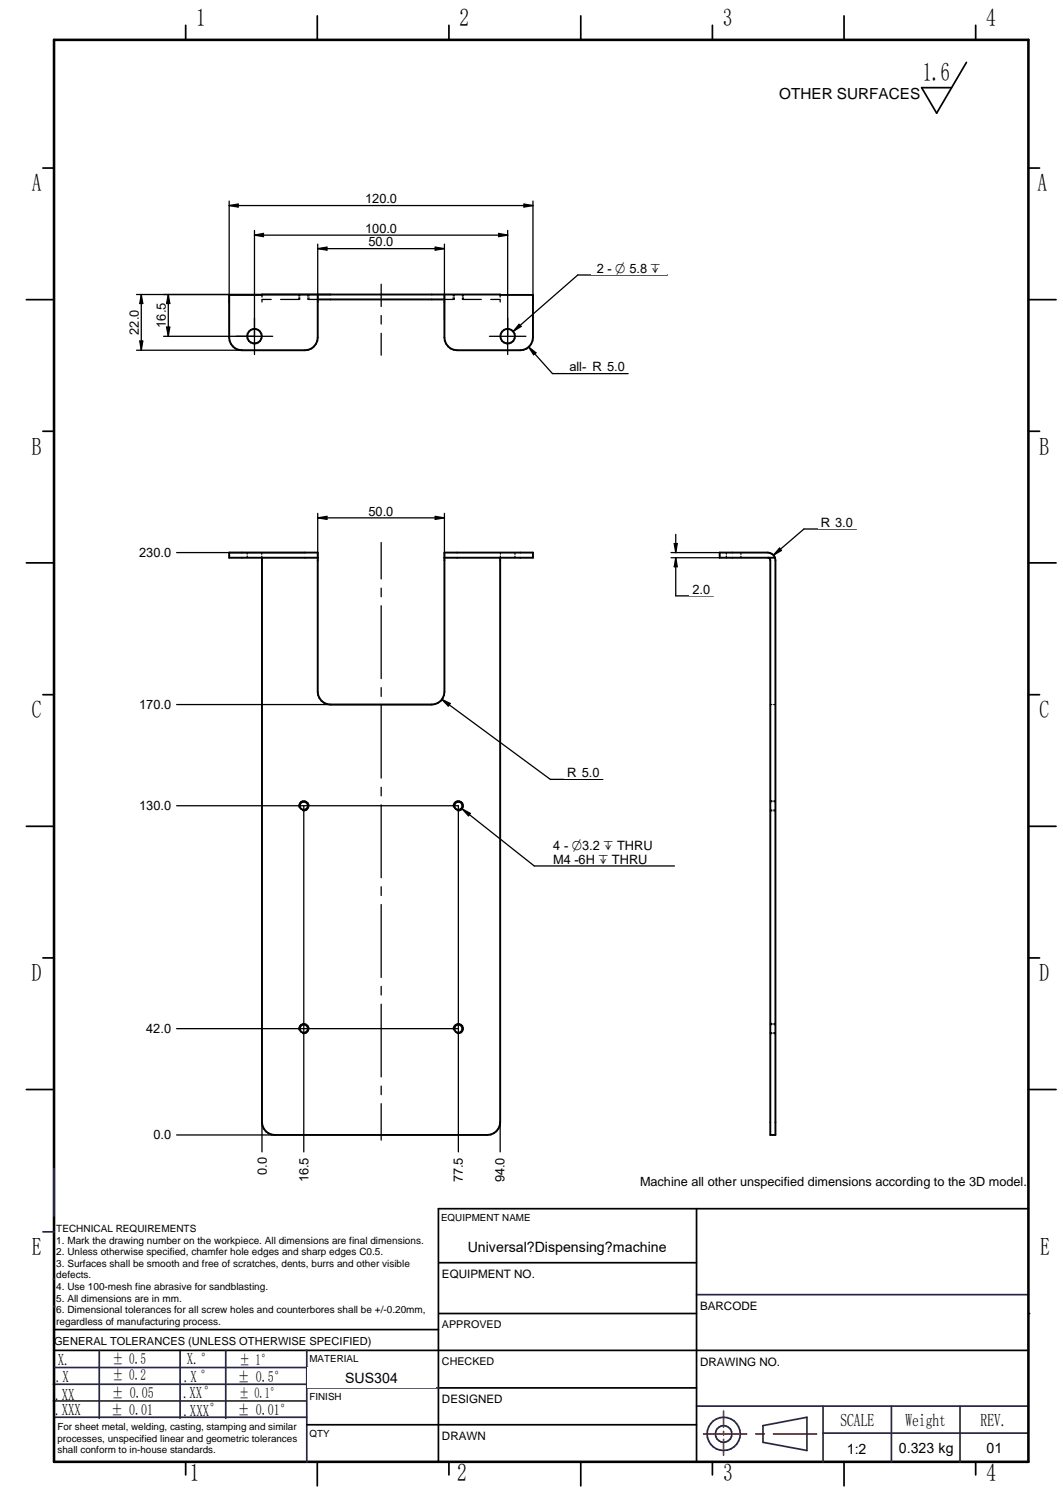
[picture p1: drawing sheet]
<svg xmlns="http://www.w3.org/2000/svg" width="210mm" height="297mm" viewBox="0 0 210 297" stroke-linecap="round" stroke-linejoin="round" font-family="sans-serif">
<g fill="none" stroke="#26264c" stroke-width=".34">
<path d="M8.5 243.3h2.2M10.5 252.6h.2M137.5 255.7h65.6M10.5 276.7h50M10.5 273.4h50M10.8 279.9h49.8M10.8 270.1h50M35.6 266.7v13.4M60.6 266.7v22M60.7 274.1h26M137.5 277.7h65.6M162.5 277.7v11"/>
<path d="M176 277.7v11M189.6 277.7v11M150.7 281.6l8.6-1.7v6.6l-8.6-1.6zM162.5 283h40.5"/>
</g>
<g fill="none" stroke="#000" stroke-width=".34">
<path d="M36.7 5v2.9M88.6 5v2.9M140.7 5v2.9M192.7 5v2.9M8.5 33.2h2.2M203.1 33.2h2.2M5.2 59.2h5.5M203.1 59.2h5.4M8.5 85.2h2.2M203.1 85.2h2.2M5.2 111.2h5.5M203.1 111.2h5.4"/>
<path d="M8.5 137.2h2.2M203.1 137.2h2.2M5.2 163.2h5.5M203.1 163.2h5.4M8.5 189.2h2.2M203.1 189.2h2.2M5.2 215.2h5.5M203.1 215.2h5.4M86.6 238.7v50M10.7 266.7h192.4M10.7 262.6h75.9M86.7 274.1h50.8"/>
<path d="M36.7 288.7v2.6M62.7 288.7v4.8M88.6 288.7v2.6M114.7 288.7v4.8M140.7 288.7v2.6M166.7 288.7v4.8M192.7 288.7v2.6"/>
</g>
<path d="M10.7 7.9h192.4v280.8h-192.4z" fill="none" stroke="#000" stroke-width=".51"/>
<path d="M142.9 278.7v3.2M138.9 283.2h8.5M142.9 282.7v.7M142.9 284.3v3.1M149.2 283.2h1.7M152.7 283.2h8.5" fill="none" stroke="#f00" stroke-width=".34"/>
<circle cx="10.6" cy="258.1" r=".17" fill="#26264c"/>
<g fill="none" stroke="#26264c" stroke-width=".34">
<path d="M10.7 230.8v9.4M19.6 266.7v13.4M44.6 266.7v13.4M60.5 266.7h.1"/>
<circle cx="142.9" cy="283.2" r="3.3"/>
<circle cx="142.9" cy="283.2" r="1.63"/>
</g>
<path d="M190.8 12.3l-5.8 10.1-3-5.1h5.9M86.6 238.7h116.5M86.7 259.4h50.8M86.7 249.4h50.8M86.6 281.4h50.9" fill="none" stroke="#000" stroke-width=".34"/>
<circle cx="203.1" cy="259.4" r=".17" fill="#000"/>
<g fill="#fff">
<path d="M137.9 271.4h64.4v6.1h-64.4z"/>
<path d="M189.9 283.9h13v4h-13z"/>
<path d="M86.9 254.9h50.2v4h-50.2z"/>
<path d="M60.7 270h25.3v4h-25.3z"/>
<path d="M87 244.3h50v4h-50z"/>
<path d="M60.8 277.1h25.2v4h-25.2z"/>
<path d="M176.4 284.1h13v4h-13z"/>
<path d="M162.7 284.1h13v4h-13z"/>
<path d="M137.9 260.4h64.5v6h-64.5z"/>
</g>
<path d="M62.7 3.1v4.8M114.7 3.1v4.8M166.7 3.1v4.8M137.5 238.7v50M60.6 281.4h26" fill="none" stroke="#000" stroke-width=".34"/>
<path d="M101.6 283.2h25.3v4h-25.3z" fill="#fff"/>
<g fill="none" stroke="#000" stroke-width=".38">
<path d="M62.7 58.2v8.5a2.53 2.53 0 0 1-2.5 2.5h-12.4a2.53 2.53 0 0 1-2.5-2.5v-8.4l6.4-.1 53.5 .1v8.4a2.53 2.53 0 0 1-2.5 2.5h-12.4a2.53 2.53 0 0 1-2.5-2.5v-8.5M62.7 59.1h25.1M62.7 110.2h-17.4v-1.1h17.4v27.6a2.53 2.53 0 0 0 2.5 2.4h20.1a2.46 2.46 0 0 0 2.5-2.4v-27.6h17.4v1.1h-17.4M98.8 110.2v111.5a2.53 2.53 0 0 1-2.5 2.5h-42.1a2.53 2.53 0 0 1-2.5-2.5v-111.5M142.1 109.1h9.5a1.57 1.57 0 0 1 1.4 1.1h-10.9zM151.6 110.2l.5 .2v.3v113.5h1l-.1-114"/>
<circle cx="50.3" cy="66.4" r="1.44"/>
<circle cx="100.2" cy="66.4" r="1.44"/>
<circle cx="60" cy="159.1" r=".81"/>
<circle cx="90.5" cy="159.1" r=".81"/>
<circle cx="60" cy="203.2" r=".81"/>
<circle cx="90.5" cy="203.2" r=".81"/>
</g>
<g fill="none" stroke="#000" stroke-width=".25">
<path d="M51.7 59.1h1.9M51.7 58.3v.4M51.7 59.2v.4M55.4 59.1h3.7M59 58.2v.3M59 58.8v.3M59.2 58.2v.3M59.2 58.8v.3M60.8 58.2v.3M60.8 58.8v.3M60.9 59.1h1.8M61 58.2v.3"/>
<path d="M61 58.8v.3M87.8 59.1h1.7M89.5 58.2v.3M89.5 58.8v.3M89.7 58.2v.3M89.7 58.8v.3M91.3 58.2v.3M91.3 58.8v.3M91.4 59.1h3.6M91.5 58.2v.3M91.5 58.8v.3M96.9 59.1h1.9"/>
<path d="M98.8 58.3v.4M98.8 59.2v.4M48.8 109.1v.3M48.8 109.8v.4M51.7 109.1v.4M51.7 109.9v.3M98.8 109.1v.3M98.8 109.8v.4M101.7 109.1v.4M101.7 109.9v.3M143.4 109.1v.3M143.4 109.8v.4"/>
<path d="M146.3 109.1v.4M146.3 109.9v.3M152.1 139.1h.3M152.8 139.1h.3M152.1 158.3h.3M152.1 158.2h.3M152.1 160h.3M152.8 160h.3M152.8 158.3h.3M152.8 158.2h.3M152.1 160.1h.3M152.8 160.1h.3"/>
<path d="M152.1 202.4h.3M152.1 204.1h.3M152.1 202.1h.3M152.1 204h.3M152.8 204h.3M152.8 202.4h.3M152.8 204.1h.3M152.8 202.1h.3M34.9 224.2h19.3"/>
</g>
<path d="M59 159.4a.99 .99 0 0 1 .8-1.2 .99 .99 0 0 1 1.2 1 .99 .99 0 0 1-1.3 .9M89.5 159.4a.99 .99 0 0 1 .9-1.2 .99 .99 0 0 1 1.1 1 .99 .99 0 0 1-1.2 .9M59 203.4a1.01 1.01 0 0 1 .9-1.2 1.01 1.01 0 0 1 1.1 1 1.01 1.01 0 0 1-1.3 .9M89.5 203.4a1.01 1.01 0 0 1 .9-1.2 1.01 1.01 0 0 1 1.1 1 1.01 1.01 0 0 1-1.2 .9" fill="none" stroke="#000" stroke-width=".21"/>
<path d="M29.7 222.9h4.8v2.5h-4.8z" fill="#fff"/>
<path d="M34.9 203.2h55.6" fill="none" stroke="#000" stroke-width=".25"/>
<path d="M28.3 201.9h6.2v2.5h-6.2z" fill="#fff"/>
<path d="M34.9 159.1h55.6" fill="none" stroke="#000" stroke-width=".25"/>
<path d="M26.8 157.9h7.7v2.5h-7.7z" fill="#fff"/>
<path d="M34.9 139.1h50.4" fill="none" stroke="#000" stroke-width=".25"/>
<path d="M26.8 137.9h7.7v2.5h-7.7z" fill="#fff"/>
<path d="M34.9 109.1h25.3" fill="none" stroke="#000" stroke-width=".25"/>
<path d="M26.8 107.9h7.7v2.5h-7.7z" fill="#fff"/>
<g fill="none" stroke="#000" stroke-width=".25">
<path d="M62.7 101.4v9.3M75.3 107.1v7.2M75.3 116.2v1.7M75.3 119.6v14.4M87.8 101.4v9.3M75.3 135.8v1.7M75.3 139.3v14.4M75.3 155.5v1.7M75.3 159v14.4M75.3 175.1v1.8M75.3 178.6v14.4M75.3 194.8v1.7"/>
<path d="M75.3 198.3v14.4M75.3 214.5v1.7M75.3 218v7.2"/>
</g>
<path d="M72.1 99.7h6.3v2.5h-6.3z" fill="#fff"/>
<path d="M62.7 102.3l1.9-.3v.6zM62.7 102.3h25.1M85.9 102l1.9 .3-1.9 .3zM51.7 221.7v5.8" fill="none" stroke="#000" stroke-width=".25"/>
<path d="M62.7 102.3l1.9-.3v.6zM85.9 102l1.9 .3-1.9 .3z" fill="#000"/>
<path d="M50.5 227.9h2.5v4.8h-2.5z" fill="#fff"/>
<path d="M60 159.1v68.4" fill="none" stroke="#000" stroke-width=".25"/>
<path d="M58.8 227.9h2.4v6.2h-2.4z" fill="#fff"/>
<path d="M90.5 159.1v68.4" fill="none" stroke="#000" stroke-width=".25"/>
<path d="M89.3 227.9h2.4v6.2h-2.4z" fill="#fff"/>
<path d="M98.8 221.7v5.8" fill="none" stroke="#000" stroke-width=".25"/>
<path d="M97.5 227.9h2.4v6.2h-2.4z" fill="#fff"/>
<path d="M108.7 153.9h10.3" fill="none" stroke="#000" stroke-width=".25"/>
<path d="M111.4 151.3h7.6v2.5h-7.6z" fill="#fff"/>
<path d="M87.2 138.1l21.5 15.8M87.2 138.1l1.7 .8-.4 .5zM105.5 171h27.7" fill="none" stroke="#000" stroke-width=".25"/>
<path d="M87.2 138.1l1.7 .8-.4 .5z" fill="#000"/>
<path d="M108.2 165.8h25v5.1h-25z" fill="#fff"/>
<path d="M132.5 110.2h9.6M132.5 109.1h9.6M133.4 117.7h7.5M91.3 159.8l14.2 11.2M91.3 159.8l1.6 .9-.4 .4z" fill="none" stroke="#000" stroke-width=".25"/>
<path d="M91.3 159.8l1.6 .9-.4 .4z" fill="#000"/>
<path d="M136.1 115.1h4.8v2.5h-4.8z" fill="#fff"/>
<path d="M133.1 107.4h.6l-.3 1.7zM133.4 105.5v3.6M133.4 110.2v7.5M133.4 110.2l.3 1.7h-.6zM158.7 104.5h10.4" fill="none" stroke="#000" stroke-width=".25"/>
<path d="M133.4 110.2l.3 1.7h-.6zM133.1 107.4h.6l-.3 1.7z" fill="#000"/>
<path d="M161.5 101.9h7.6v2.5h-7.6z" fill="#fff"/>
<path d="M45.3 39.7v19.9M105.2 39.7v19.9M153.9 108.2l.4 .5-1.6 .9zM158.7 104.5l-6 5.1" fill="none" stroke="#000" stroke-width=".25"/>
<path d="M153.9 108.2l.4 .5-1.6 .9z" fill="#000"/>
<path d="M71.5 38h7.5v2.5h-7.5z" fill="#fff"/>
<path d="M45.3 40.6h59.9M45.3 40.6l1.7-.3v.6zM62.7 48.2v11.4M87.8 48.2v15M103.5 40.3l1.7 .3-1.7 .3z" fill="none" stroke="#000" stroke-width=".25"/>
<path d="M45.3 40.6l1.7-.3v.6zM103.5 40.3l1.7 .3-1.7 .3z" fill="#000"/>
<path d="M72.1 46.6h6.3v2.4h-6.3z" fill="#fff"/>
<path d="M27 58.2h38.2M62.7 49.1l1.9-.3v.6zM62.7 49.1h25.1M75.3 56.1v4.4M85.9 48.8l1.9 .3-1.9 .3zM27 69.2h20.8M75.3 62.3v1.7M75.3 65.8v4.3" fill="none" stroke="#000" stroke-width=".25"/>
<path d="M62.7 49.1l1.9-.3v.6zM85.9 48.8l1.9 .3-1.9 .3z" fill="#000"/>
<path d="M25.3 60.6h2.5v6.2h-2.5z" fill="#fff"/>
<path d="M27.9 58.2l.3 1.7h-.6zM27.9 58.2v11M50.2 45.5v20.9M100.2 45.5v20.9M27.6 67.4h.6l-.3 1.8z" fill="none" stroke="#000" stroke-width=".25"/>
<path d="M27.9 58.2l.3 1.7h-.6zM27.6 67.4h.6l-.3 1.8z" fill="#000"/>
<path d="M71.5 43.9h7.5v2.4h-7.5z" fill="#fff"/>
<path d="M32.3 58.2h32.9M50.2 46.4l1.8-.3v.6zM50.2 46.4h50M98.5 46.1l1.7 .3-1.7 .3zM32.3 66.4h17.9" fill="none" stroke="#000" stroke-width=".25"/>
<path d="M50.2 46.4l1.8-.3v.6zM98.5 46.1l1.7 .3-1.7 .3z" fill="#000"/>
<path d="M30.6 59.2h2.5v6.2h-2.5z" fill="#fff"/>
<path d="M33.2 58.2v8.2M33.2 58.2l.3 1.7h-.6zM114.1 54.3h17.7M32.9 64.6h.6l-.3 1.8z" fill="none" stroke="#000" stroke-width=".25"/>
<path d="M33.2 58.2l.3 1.7h-.6zM32.9 64.6h.6l-.3 1.8z" fill="#000"/>
<path d="M116.8 51.7h15v2.4h-15z" fill="#fff"/>
<path d="M114.1 54.3l-12.8 11.1M102.5 64.1l.4 .4-1.6 .9zM109.1 73.8h14.9" fill="none" stroke="#000" stroke-width=".25"/>
<path d="M102.5 64.1l.4 .4-1.6 .9z" fill="#000"/>
<path d="M111.8 71.2h12.2v2.5h-12.2z" fill="#fff"/>
<path d="M46.7 66.4h7.1M50.2 62.8v7.2M96.6 66.4h7.2M100.2 62.8v7.2M104.4 68.5l4.7 5.3M104.4 68.5l1.4 1.2-.4 .4z" fill="none" stroke="#000" stroke-width=".25"/>
<path d="M104.4 68.5l1.4 1.2-.4 .4z" fill="#000"/>
<text font-size="5.1" x="182.2" y="16">1.6</text>
<g font-size="4.9">
<text x="38.7" y="5.2">1</text>
<text x="90.8" y="5.2">2</text>
<text x="142.7" y="5.2">3</text>
<text x="194.7" y="5.2">4</text>
<text x="6.3" y="37.8">A</text>
<text x="204.9" y="37.8">A</text>
<text x="6.3" y="89.8">B</text>
<text x="205.2" y="89.8">B</text>
<text x="6.3" y="141.8">C</text>
<text x="205.2" y="141.8">C</text>
<text x="6.3" y="193.8">D</text>
<text x="205.2" y="193.8">D</text>
<text x="6.3" y="247.9">E</text>
<text x="205.4" y="247.9">E</text>
<text x="37.5" y="292.5">1</text>
<text x="90.3" y="292.5">2</text>
<text x="142.8" y="292.5">3</text>
<text x="194.8" y="292.5">4</text>
</g>
<g font-size="3.6">
<text x="165.9" y="281.6">SCALE</text>
<text x="178.8" y="281.6">Weight</text>
<text x="193.6" y="281.6">REV.</text>
</g>
<g font-size="3.3">
<text x="11.4" y="269.7">X.</text>
<text x="36.9" y="269.4">X.°</text>
<text x="11" y="272.9">.X</text>
<text x="36.3" y="273">.X °</text>
<text x="10.9" y="276.4">.XX</text>
<text x="10.9" y="279.5">.XXX</text>
<text x="36.2" y="276">.XX°</text>
<text x="36.2" y="279.7">.XXX°</text>
</g>
<g font-size="3">
<text x="153.9" y="19.6">OTHER SURFACES</text>
<text x="22.2" y="269.3">± 0.5</text>
<text x="47.3" y="269.5">± 1°</text>
<text x="22.2" y="272.5">± 0.2</text>
<text x="47" y="273">± 0.5°</text>
<text x="22" y="279.4">± 0.01</text>
<text x="22.1" y="276.2">± 0.05</text>
<text x="46.9" y="279.4">± 0.01°</text>
</g>
<text font-size="2.9" x="47.2" y="276.2">± 0.1°</text>
<g font-size="2.8">
<text x="92.4" y="247.4">Universal?Dispensing?machine</text>
<text x="68.2" y="273">SUS304</text>
<text x="167.2" y="287.1">1:2</text>
<text x="177.5" y="287.1">0.323 kg</text>
<text x="194.8" y="286.9">01</text>
</g>
<g font-size="2.5">
<text x="72.1" y="40.1">120.0</text>
<text x="72.1" y="46">100.0</text>
<text x="72.8" y="48.7">50.0</text>
<text x="117.9" y="53.8">2 - O 5.8 `</text>
<text x="32.8" y="64.7" transform="rotate(-90 32.8 64.7)">16.5</text>
<text x="27.4" y="66.1" transform="rotate(-90 27.4 66.1)">22.0</text>
<text x="112.4" y="73.4">all- R 5.0</text>
<text x="72.8" y="101.8">50.0</text>
<text x="162.1" y="104.1">R 3.0</text>
<text x="27.5" y="110">230.0</text>
<text x="136.7" y="117.2">2.0</text>
<text x="27.5" y="140">170.0</text>
<text x="112" y="153.5">R 5.0</text>
<text x="27.5" y="160.1">130.0</text>
<text x="109.3" y="167.9">4 - O3.2 ` THRU</text>
<text x="109.3" y="170.6">M4 -6H ` THRU</text>
<text x="28.9" y="204">42.0</text>
<text x="30.3" y="225">0.0</text>
<text x="52.7" y="232.1" transform="rotate(-90 52.7 232.1)">0.0</text>
<text x="60.9" y="233.5" transform="rotate(-90 60.9 233.5)">16.5</text>
<text x="91.4" y="233.5" transform="rotate(-90 91.4 233.5)">77.5</text>
<text x="99.7" y="233.5" transform="rotate(-90 99.7 233.5)">94.0</text>
<text x="126.4" y="234.2">Machine all other unspecified dimensions according to the 3D model.</text>
</g>
<g font-size="2.3">
<text x="87.3" y="252.4">EQUIPMENT NO.</text>
<text x="138.2" y="258.7">BARCODE</text>
<text x="138.2" y="269.7">DRAWING NO.</text>
<text x="87.3" y="277.1">DESIGNED</text>
<text x="87.3" y="284.4">DRAWN</text>
</g>
<text font-size="2.2" x="10.7" y="265.6">GENERAL TOLERANCES (UNLESS OTHERWISE SPECIFIED)</text>
<g font-size="2.1">
<text x="87.3" y="262.3">APPROVED</text>
<text x="87.3" y="269.5">CHECKED</text>
</g>
<g font-size="2">
<text x="11.1" y="243.3">TECHNICAL REQUIREMENTS</text>
<text x="11.1" y="245.6">1. Mark the drawing number on the workpiece. All dimensions are final dimensions.</text>
<text x="11.1" y="247.9">2. Unless otherwise specified, chamfer hole edges and sharp edges C0.5.</text>
<text x="11.1" y="250.2">3. Surfaces shall be smooth and free of scratches, dents, burrs and other visible</text>
<text x="11.1" y="252.5">defects.</text>
<text x="11.1" y="254.8">4. Use 100-mesh fine abrasive for sandblasting.</text>
<text x="11.1" y="257.1">5. All dimensions are in mm.</text>
<text x="11.1" y="259.4">6. Dimensional tolerances for all screw holes and counterbores shall be +/-0.20mm,</text>
<text x="11.1" y="261.6">regardless of manufacturing process.</text>
</g>
<g font-size="1.9">
<text x="87.1" y="241.1">EQUIPMENT NAME</text>
<text x="61.1" y="269">MATERIAL</text>
<text x="61.1" y="276.4">FINISH</text>
<text x="11.4" y="282.5">For sheet metal, welding, casting, stamping and similar</text>
<text x="11.4" y="284.7">processes, unspecified linear and geometric tolerances</text>
<text x="11.4" y="287">shall conform to in-house standards.</text>
<text x="61.1" y="283.7">QTY</text>
</g>
</svg>
